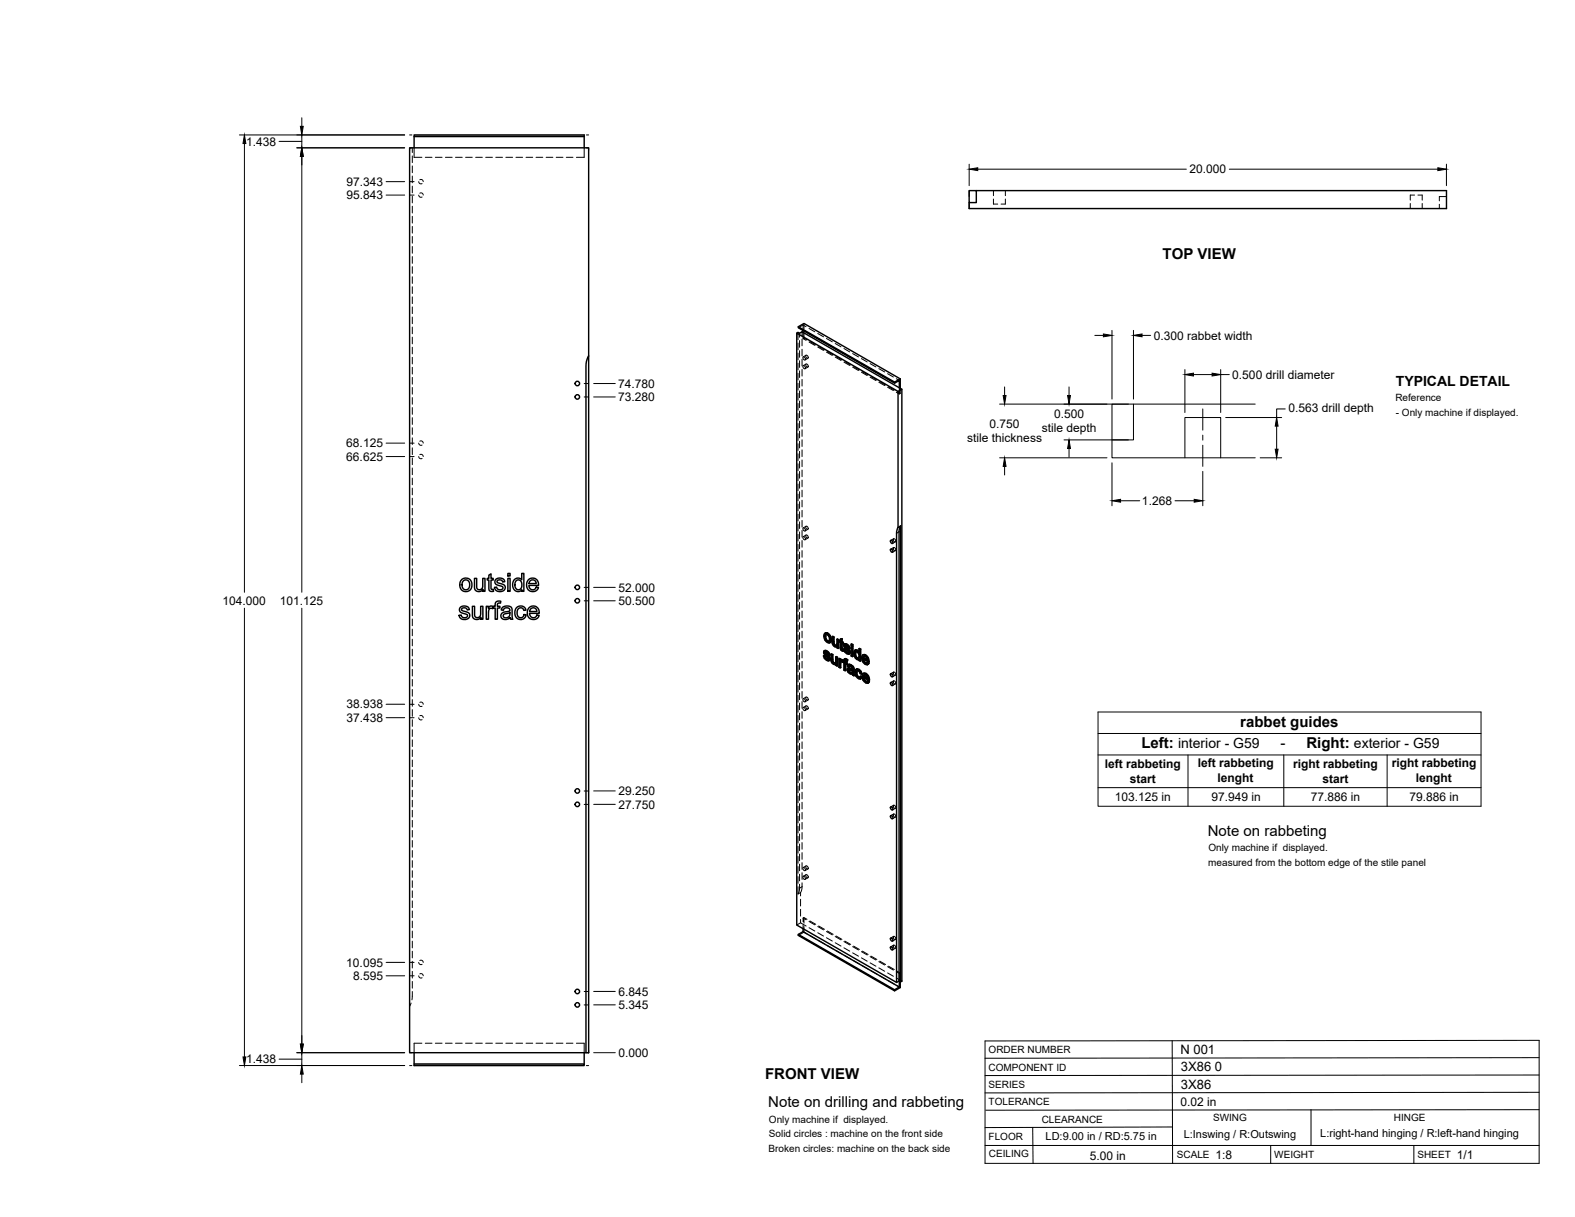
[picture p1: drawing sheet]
<svg xmlns="http://www.w3.org/2000/svg" width="559mm" height="432mm" viewBox="0 0 559 432" stroke-linecap="round" stroke-linejoin="round" font-family="sans-serif">
<!-- layer: Visible -->
<g fill="none" stroke="#000" stroke-width=".51">
<path d="M146.9 48.5v4M207.3 48.5h-60.4v-.6h60.4v4.6M346.4 67.6h-2.5v4.3h2.5v-4.3h166.8v6.4h-169.3v-2.1M282.7 118.2l.4-.3 .6 .3 .9-.5 35.4 20.4v210l-.5 .3M283.2 115.9l2-1.1 34.2 19.6M284.9 117.3v.6M208.9 126.2v247.3h-1v-243.7l.1-1.5zM208.9 126.2v-73.7h-63.6v321h62.6M317.4 135.6l-34.2-19.7v.4l34.2 19.7M319.4 134.4l-2 1.2v.4l1.7-1v2.6M319.4 134.4v3.4M320 138.1l-1.4 .8"/>
<path d="M316 194.9l.6 .2 .2 .8-.7-.2zM316 191.8l.6 .1 .2 .9-.7-.2zM318.6 187.1v-48.2l-35.9-20.7v210l35.4 20.4M318.6 187.1l-.5 2.1v159.4M319.5 186.6l-.5 2.1v159.4l-.9 .5M319.5 186.6v161.8l-.5-.3M319.5 186.6l-.9 .5M163.3 215.5l.7-.4h1.2a1.38 1.38 0 0 1 1.3 1.2l-.7 .1a1.03 1.03 0 0 0-1-.8 1.03 1.03 0 0 0-1 .8l2.6 1.2a1.62 1.62 0 0 1-.3 1.9 1.62 1.62 0 0 1-1.9 .3l-.7-.3-.6-.8v-.4l.7-.1a1.1 1.1 0 0 0 1.1 1 1.1 1.1 0 0 0 1.1-1l-2-.8a1.17 1.17 0 0 1-.5-1.9zM163.8 205.6a2.31 2.31 0 0 1 3.6 1.8 2.31 2.31 0 0 1-3.4 2.1 2.81 2.81 0 0 1-.2-3.9zM164.4 206.1l.5-.3h.8l.8 .9v1.6l-.7 .9h-1l-.7-.8-.1-1.4zM167.6 215.1h.8v2.6a1.15 1.15 0 0 0 1.1 1.4 1.15 1.15 0 0 0 1-1.5v-2.5h.8v4.6h-.7v-.7a1.63 1.63 0 0 1-1.9 .8 1.63 1.63 0 0 1-1.1-1.8zM168.3 205.2h.8v2.6a1.15 1.15 0 0 0 1.2 1.4 1.15 1.15 0 0 0 1-1.5v-2.5h.8v4.6h-.7v-.7a1.63 1.63 0 0 1-2 .8 1.63 1.63 0 0 1-1.1-1.9z"/>
<path d="M172.5 215.1h.7v.7a1.1 1.1 0 0 1 1.8-.6l.7-.1v-.5a1.33 1.33 0 0 1 .6-1.2 1.33 1.33 0 0 1 1.4-.1l-.1 .7a.71 .71 0 0 0-.8 0 .71 .71 0 0 0-.3 .7v.4h.9v.6h-.9v4h-.8v-4h-.7v-.3l-.2 .6-.4-.2a1.07 1.07 0 0 0-1.1 1.5v2.4h-.8zM173.4 204.1l.8-.5v1.6h.8v.6h-.8v3.1l.8 .2 .1 .7-.6 .1a1.02 1.02 0 0 1-1.1-1.5v-2.6h-.5v-.6h.5zM176 205.5l.8-.4 1.2 .1a1.33 1.33 0 0 1 1.1 1.2l-.8 .1a.96 .96 0 0 0-1-.8 .96 .96 0 0 0-.9 .9l2.6 1.1a1.57 1.57 0 0 1-.2 1.9 1.57 1.57 0 0 1-1.9 .3l-.8-.3-.5-.6-.1-.6 .7-.1a1.08 1.08 0 0 0 1.1 1 1.08 1.08 0 0 0 1.1-1.1l-1.9-.6a1.2 1.2 0 0 1-.9-.9 1.2 1.2 0 0 1 .4-1.2zM178.3 215.5l1.8-.5 1.3 .5 .5 4.2h-.8l-.1-.6a1.75 1.75 0 0 1-2 .8 1.75 1.75 0 0 1-1.3-1.7l.8-.9 1.5-.3a.7 .7 0 0 0 .9-.8 .7 .7 0 0 0-1-.5l-.9 .2-.4 .6-.8-.1zM178.8 218l2-.6a1.34 1.34 0 0 1-.5 1.6 1.34 1.34 0 0 1-1.7-.2zM180.2 205.2h.8v4.6h-.8zM180.2 203.5h.8v.8h-.8zM182.4 205.7a1.73 1.73 0 0 1 2.7 0v-2.2h.8v6.3h-.8v-.6a1.9 1.9 0 0 1-2.3 .4 1.9 1.9 0 0 1-.9-2.1zM183.1 206.1l.5-.3a1.8 1.8 0 0 1 1.6 1.2 1.8 1.8 0 0 1-.5 1.9l-.4 .3a1.8 1.8 0 0 1-1.7-1.2 1.8 1.8 0 0 1 .5-1.9zM183.2 215.6a1.96 1.96 0 0 1 3.4 .9l-.8 .1a1.29 1.29 0 0 0-1.7-.8 1.29 1.29 0 0 0-.6 1.8l.2 .9 .5 .6a1.16 1.16 0 0 0 1.7-1.1l.8 .1-.4 .9a2.18 2.18 0 0 1-2.8 .4 2.18 2.18 0 0 1-.7-2.8zM187.4 205.7a2.15 2.15 0 0 1 2.6-.4 2.15 2.15 0 0 1 1.1 2.4h-3.5l.2 .8a1.29 1.29 0 0 0 1.3 .8 1.29 1.29 0 0 0 1.1-1l.9 .1-.4 .8a2.33 2.33 0 0 1-3.3 .1 2.33 2.33 0 0 1-.2-3.2zM187.7 215.6a2.15 2.15 0 0 1 2.5-.3 2.15 2.15 0 0 1 1.1 2.3h-3.4l.1 .8a1.29 1.29 0 0 0 1.3 .8 1.29 1.29 0 0 0 1.2-1l.8 .1-.5 .9a2.35 2.35 0 0 1-3.2-.1 2.35 2.35 0 0 1-.1-3.2z"/>
<path d="M188.1 206.1l.5-.3h.9l.5 .5 .2 .8h-2.5zM188.2 216.1l.7-.4a1.27 1.27 0 0 1 1.6 1.3h-2.6zM292.2 232.7l.4 .2M292.5 230.9l.9 .1M292.6 232.9l.2-.2 .2 .6-.2 .1zM292.7 231.6l.4 .3M292.7 231.8l1.5 1.1M292.7 224.7l.6-.2 .5 .2zM292.7 224.7l-.3 .4-.1 1.1 .8 1.4a1.01 1.01 0 0 0 1.5 .3M292.8 230.8l-.4 .2M292.8 225.9l.2 1M292.8 233.4l.5 .5 .5-.1"/>
<path d="M292.8 230.9l.6 .1 .5 .4M292.8 232.7l-.4-.2a1.37 1.37 0 0 0 .8 1.7l.6 .3 .4-.2M292.9 232l1.5 1.3M292.9 231.4v.1M292.9 231.7l-.2-.3 .7 .3 .4 .6 .4 .2M293 226.9l.2-.1 .6 .6-.3 .1zM293 233.3l.5 .4M293 230.8l-.6 .2-.2 .6 1.6 1.9-.1 .5M293.2 225.1l-.2 .7M293.2 231.1l.5 .4 .2-.1 .4 .4M293.2 226.8l-.2-.9a.5 .5 0 0 1 0-.8 .5 .5 0 0 1 .8 .3l.4 .9 .1 .9-.2 .4-.6-.1M293.3 233.9l.4 .1"/>
<path d="M293.5 224.8l.9 .9 .2-.1 .4 1.3M293.7 231.5l.4 .5 .2-.2 .1 .6-.2 .1-.1-.5M293.8 227.4l.3 .1M293.8 224.7l.8 .9M293.8 234h-.1M293.9 233l.3 .4 .2-.1 .1 .5M294.2 233.4l.1 .5 .2-.1-.1 .4M294.3 233.9l-.1 .4 .2-.1-.3 .2M294.4 225.7l.3 1.3 .3-.1-.2 .8M294.7 227l-.1 .9 .2-.2-.4 .3M294.8 232.1l.7 .1v2.3M295.3 225.9l.6 .1 .1 2.2"/>
<path d="M295.3 232.4v2.2l.2-.1 .2 .4M295.3 234.6l.2 .4 .2-.1 .3 .3M295.5 235l.3 .3h.6M295.5 232.2l-.7-.1 .1 2.5 .7 1 .5 .2 .4-.1M295.7 226.1v2.2l.3-.1 .1 .4M295.7 228.3l.2 .5 .2-.2 .4 .3M295.8 235.3l.4 .1M295.9 228.8l.3 .3 .6-.1-.2 .2M295.9 226l-.6-.1v2.6l.8 .9h.9M296.2 229.1l.4 .1M296.4 235.3l-.2 .1M296.4 235.2l-.2 .2"/>
<path d="M296.5 233.1l.7 .1v3l-.3 .1v-3M296.5 235.7v.4l.4 .2M296.5 235.7l-.1 .1M296.9 226.8l.7 .1v3.1l-.2 .1v-3M297 229.4v.5l.4 .2M297 229.4l-.2 .1M297.2 233.2l-.7-.1-.1 2.1M297.6 226.9l-.7-.1v2l-.3 .4M297.6 233.7l.7 .1v.4l.5-.1 .4 .3M298 233.9v.5l.8-.3M298.1 227.3h-.3v.4l.3 .2 .1 2.5 .5 .5h.6l-.1-.4h-.4M298.1 226.8l.7-.2v1"/>
<path d="M298.2 234.8l.1 2.1-.2 .1v-1.6M298.3 233.8l-.7-.1v3l.5 .3M298.4 234.7h.1M298.5 234l-.3 .2M298.6 226.7v1.1l.6 .1M298.6 227.8l.6 .1-.2 .5v-.4M298.6 234.2l.4 .4M298.6 230.2l.4 .2M298.7 230.4l.5 .1M298.8 226.6l-.7 .2v.7l-.3-.2M298.8 228.3v1.8M298.9 235l-.6-.3v.6"/>
<path d="M299 228.4l-.4-.2v1.9l.3 .1M299 234.5v.4l.4 .2v2.6l.4 .3M299 234.7l-.1 .3M299 230.6l.1 .5M299 234.9l-.1 .1M299.3 230.3l.4 .2M299.6 228.5l.9 .1M299.7 233.8l1.1 .3M299.7 230.5l.2-.2 .2 .6-.2 .1zM299.8 229.2l.4 .3M299.8 229.4l1.5 1.1M299.8 235l.8 .2-.2 .5v-.4"/>
<path d="M299.9 228.4l-.3 .2M299.9 233.7l-.3 .1M299.9 231l.5 .5h.5M299.9 228.5l1.2 .5M299.9 230.3l-.4-.1a1.29 1.29 0 0 0 .6 1.5l.7 .4 .5-.2M300 229.7l1.6 1.2M300 229v.1M300.1 229.3l-.3-.2 .7 .2 .4 .7 .4 .1M300.1 234.4v.5M300.1 235.5v2.4l-.3 .1v-2.6l.6 .3M300.1 233.9l.4 .3 .3-.1-.3 .5v-.4M300.1 230.9l.5 .5"/>
<path d="M300.1 228.4l-.7 .3v.5l1.5 1.9-.1 .5M300.3 228.7l.5 .4 .3-.1 .3 .5M300.4 233.8h-.8l-.2 .9-.4-.2h.4M300.4 231.5l.4 .1M300.5 234.6a.32 .32 0 0 0-.4-.3 .32 .32 0 0 0-.3 .4v.3l.8 .2M300.8 229.1l.4 .5 .2-.1 .2 .5-.3 .1-.1-.5M300.9 237.1l.5-.1 1 .3M300.9 231.6h-.1M301 230.6l.3 .5 .3-.2 .1 .5M301 237.9l.2 .4 .2-.1 .4 .3M301.1 237.7l.3 .5M301.1 237l-.3 .2"/>
<path d="M301.2 238.3l.3 .4h.7M301.2 236.4l.1-.1-.2 .3zM301.2 237.6l-.1 .1M301.2 235.8l.8 .1 .6 .4M301.3 237.6l.3 .1a.59 .59 0 0 1 .7 .3 .59 .59 0 0 1-.1 .7l-.2 .1M301.3 237.6l-.2 .1M301.3 237.6l-.1 .1M301.3 236.3l.9 .5a.36 .36 0 0 1 .2 .6 .36 .36 0 0 1-.6-.1l-.6-.2M301.3 231.1l.1 .4 .3-.1-.2 .4M301.4 237l-.8 .3 .1 .9 .7 .8 1 .1 .1 .4 .5 .3M301.4 231.5l-.1 .4 .2-.1-.3 .3M301.4 235.7l-.5 .2"/>
<path d="M301.5 238.7h.8M301.8 236.1l.5 .4 .3-.2 .3 .4M302 229.7l.6 .1zM302 228.6l.6 .1zM302 229.7v3l.4 .3M302 228.6v.6l.4 .2M302 235.9l-.6-.2-.5 .2-.3 .4 .5 .3M302.3 236.5l.3 .4 .3-.2 .1 .5M302.6 229.8v3.1l-.2 .1v-3M302.6 228.7l-.2 .7v-.6M302.6 236.9l.2 .4 .2-.1 .1 2M302.8 237.3v2.1l.3-.2 .1 .4-.2 .2-.2-.4"/>
<path d="M303.4 232.1l.2 .9M303.4 230.7h.8l.5 .4M303.6 233l.2-.1 .5 .6-.3 .1zM303.6 231.3l.6 .1 .5 1v1.1l-.6 .1M303.6 231.3l-.2 .8 .2-.2 .2 1M303.6 231.2v.1M303.7 230.6l-.4 .2M303.8 231.2l-.2 .7M303.8 238.8l.2 1 .2-.2 .6 .6M303.9 237.4l.9 .1 .7 .6M304 239.8l.5 .5h.6M304 230.8l.7 .4"/>
<path d="M304.1 237.3l-.4 .2M304.2 238l-.2 .7M304.2 230.7l-.5-.1a1.97 1.97 0 0 0 0 3.1 .73 .73 0 0 0 1.1 .3M304.3 233.5l.3 .1M304.5 237.6l.7 .7 .3-.2 .3 1-.2 .1-.4-.9M304.7 230.2l.5 .2 .2-.1v4.2l-.2 .1v-4.2M304.8 234v.4l.4 .2M304.8 234l-.2 .1M304.8 237.5a1.12 1.12 0 0 0-1.4 .3 1.12 1.12 0 0 0 0 1.4l.8 1.3 1.1 .4M305.2 240l.4 .3M305.4 230.3l-.5-.3-.2 .2v1.5l-.3-.5M305.6 239.2l-.4-.2-.5-.9-.7-.1-.2 .8 .2-.1 .2 .9"/>
<path d="M306 232.4h1.1l.9 .9M306.2 233.4l1.5 .8-.5-1a.53 .53 0 0 0-.6-.4 .53 .53 0 0 0-.4 .6l.2-.1 1.2 .6M306.2 239h1.1l.8 .9M306.3 239.9l1.5 .9-.5-1.1a.52 .52 0 0 0-.6-.3 .52 .52 0 0 0-.4 .5l.3-.1 1.2 .7M306.4 234.7l.6 .6 .6-.1M306.4 233.9l.2 .6M306.6 232.9l-.2 .4M306.7 239.4l-.1 .4M306.9 232.5l.9 .9 .2-.1 .3 1.3M307 235.3l.4 .1M307.1 239.1l.8 .9 .2-.1 .4 1.3M307.1 232.4l-.6-.2-.6 .5v1.6l.5 .9 .9 .6h.5l.5-.6"/>
<path d="M307.3 239l-.6-.2-.7 .4v1.8l.6 .9 .9 .5h.3l.7-.6M307.5 235.3l-.1 .1M307.7 235l.4 .4M307.8 233.4l.3 1.4 .2-.2-.2 .2M307.9 240l.4 1.3 .2-.1-.2 .1M308.1 234.9l-1.9-1.1 .2 .9 .2-.2 .6 .6M308.3 235.2l-.5 .6M308.3 235.2l-.4-.3-.5 .5M316 239.1l.6 .2 .2 .8-.7-.2zM305.6 240.3l.3-.1-.6 .7zM305.9 240.2l-.5-.4-.4 .6-.5-.1M306.6 240.5l.2 .6"/>
<path d="M306.6 241.3l.5 .5h.6M307.1 241.8l.4 .1M307.6 241.9h-.1M307.8 241.6l.5 .3M308.3 241.5l-2-1.2 .3 1 .2-.2 .5 .6M308.5 241.8l-.5 .6M308.5 241.8l-.5-.3-.5 .4M316 242.2l.6 .2 .2 .8-.7-.2zM316 289.4l.6 .2 .2 .8-.7-.1zM316 286.3l.6 .2 .2 .8-.7-.2zM284.9 329.5v1.1l-1.7 .9v.4l34.2 19.7v-.4l-34.2-19.7M284.9 330.6l34.2 19.6-1.7 1"/>
<path d="M316 336l.6 .2 .2 .8-.7-.2zM316 332.9l.6 .1 .2 .9-.7-.2zM319.1 348.1v2.1M319.4 348.3v2.1l-2 1.2M146.9 373.5v4.6h60.4v-.6h-60.4M207.3 373.5v4"/>
<circle cx="204.8" cy="136.1" r=".79"/>
<circle cx="204.8" cy="140.8" r=".79"/>
<circle cx="204.8" cy="213.2" r=".79"/>
<circle cx="204.8" cy="208.4" r=".79"/>
<circle cx="204.8" cy="285.4" r=".79"/>
<circle cx="204.8" cy="280.6" r=".79"/>
<circle cx="204.8" cy="356.5" r=".79"/>
<circle cx="204.8" cy="351.8" r=".79"/>
</g>
<!-- layer: Hidden -->
<g fill="none" stroke="#000" stroke-width=".35">
<path d="M146.3 52.5v1.6M146.3 55.3v2.4M146.3 58.9v2.4M146.9 52.5v3.3h2.8M150.9 55.8h2.4M154.5 55.8h2.3M158 55.8h2.4M161.6 55.8h2.4M165.2 55.8h2.4M168.8 55.8h2.3M172.3 55.8h2.4M175.9 55.8h2.4"/>
<path d="M179.5 55.8h2.4M183 55.8h2.4M186.6 55.8h2.4M190.2 55.8h2.4M193.8 55.8h2.4M197.3 55.8h2.4M200.9 55.8h2.4M207.3 52.5v3.3h-2.8M146.3 62.5v2.4M146.3 66v2.4M146.3 69.6v2.4M146.3 73.2v2.4"/>
<path d="M146.3 76.8v2.3M148.6 69.2l.4 .7h.8M148.6 64.5l.4 .7 .8-.1M148.9 68.5l.9 .1 .4 .6M148.9 63.8h.9l.4 .7M352.5 70.6v1.8h1.5M352.5 67.6v1.8M356.7 70.6v1.8h-1.5M356.7 67.6v1.8M500.4 72.2v1.8M501.9 69.2h-1.5v1.8M503.1 69.2h1.5v1.8"/>
<path d="M504.6 72.2v1.8M510.7 72.5v1.5M513.2 69.7h-2.5v1.6M146.3 80.3v2.4M146.3 83.9v2.4M146.3 87.5v2.4M146.3 91v2.4M146.3 94.6v2.4M146.3 98.2v2.4M146.3 101.7v2.4M146.3 105.3v2.4M146.3 108.9v2.4"/>
<path d="M146.3 112.5v2.4M146.3 116v2.4M146.3 119.6v2.4M283.1 117.9v2.6M283.7 118.2v1.5M284.6 117.7v1.4M284.9 115.3v2M284.9 117.9v2.2M284.9 115.3l-1.7 1M284.9 115.3l1.1 .6M285.2 120l-.3 .1 1.1 .7M285.2 114.8v2"/>
<path d="M285.2 118v2M285.2 120l1.1 .6M287 116.5l2.1 1.2M290.1 118.3l2.1 1.2M146.3 123.2v2.4M146.3 126.8v2.3M146.3 130.3v2.4M146.3 133.9v2.4M146.3 137.5v2.3M283.1 121.7v2.4M283.1 125.3v2.4M283.1 128.9v2.3"/>
<path d="M283.1 132.4v2.4M283.1 136v2.4M283.1 139.6v2.4M283.7 120.8v2.4M283.7 124.4v2.4M283.7 128v2.4M283.7 131.6v2.3M283.7 135.1v2.4M283.7 138.7v2.4M284.6 120.3v2.4M284.6 123.9v2.4M284.6 127.5v2.4"/>
<path d="M284.6 131v2.4M284.6 134.6v2.4M284.6 138.2v2.4M284.9 129.8a.6 .6 0 0 1 .8 .3 .6 .6 0 0 1-.3 .8l-.5-.5zM284.9 126.6a.6 .6 0 0 1 .8 .4 .6 .6 0 0 1-.3 .7l-.5-.4zM285.9 126.1a.55 .55 0 0 1 .8 .3 .55 .55 0 0 1-.4 .7l-.4-.6zM286 129.2a.56 .56 0 0 1 .7 .3 .56 .56 0 0 1-.4 .7l-.4-.6zM286 129.2l-1 .5M286 126l-1 .6M286.6 130.3l-1 .5M286.6 127.1l-1 .6M287 121.3l2.1 1.2"/>
<path d="M287.4 121.2l2 1.2M290.1 123.1l2.1 1.2M290.4 123l2.1 1.1M293.2 120.1l2.1 1.2M293.2 124.9l2.1 1.2M293.5 124.7l2.1 1.2M296.3 121.9l2.1 1.2M296.3 126.7l2.1 1.2M296.7 126.5l2 1.2M299.4 123.7l2.1 1.2M299.4 128.5l2.1 1.2M299.7 128.3l2.1 1.2"/>
<path d="M302.5 125.5l2.1 1.1M302.5 130.3l2.1 1.2M302.8 130.1l2.1 1.2M305.6 127.2l2.1 1.2M305.6 132.1l2.1 1.1M305.9 131.9l2.1 1.2M308.7 129l2.1 1.2M308.7 133.8l2.1 1.2M309 133.6l2.1 1.2M311.8 130.8l2.1 1.2M311.8 135.6l2.1 1.2M312.1 135.4l2.1 1.2"/>
<path d="M314.9 132.6l2.1 1.2M314.9 137.4l2.1 1.2M315.2 137.2l2.1 1.2M318 134.4l1.1 .6M318 139.2l1.1 .6M318.3 139l1.1 .6M319.1 137.6v2.2l.3-.2v-1.8M146.3 141.1v2.3M146.3 144.6v2.4M146.3 148.2v2.4M146.3 151.8v2.3M146.3 155.3v2.4"/>
<path d="M146.3 158.9v2.4M148.6 157.2l.4 .7h.8M148.9 156.5l.9 .1 .4 .6M283.1 143.2v2.3M283.1 146.7v2.4M283.1 150.3v2.4M283.1 153.9v2.4M283.1 157.4v2.4M283.7 142.3v2.4M283.7 145.9v2.3M283.7 149.4v2.4M283.7 153v2.4"/>
<path d="M283.7 156.6v2.3M284.6 141.8v2.3M284.6 145.3v2.4M284.6 148.9v2.4M284.6 152.5v2.4M284.6 156v2.4M284.6 159.6v2.4M146.3 162.5v2.4M146.3 166.1v2.3M146.3 169.6v2.4M146.3 173.2v2.4M146.3 176.8v2.4"/>
<path d="M148.6 162l.4 .7h.8M148.9 161.3h.9l.4 .7M283.1 161v2.4M283.1 164.6v2.4M283.1 168.1v2.4M283.1 171.7v2.4M283.1 175.3v2.4M283.1 178.9v2.4M283.7 160.1v2.4M283.7 163.7v2.4M283.7 167.3v2.4M283.7 170.9v2.3"/>
<path d="M283.7 174.4v2.4M283.7 178v2.4M284.6 163.2v2.4M284.6 166.8v2.3M284.6 170.3v2.4M284.6 173.9v2.4M284.6 177.5v2.4M146.3 180.3v2.4M146.3 183.9v2.4M146.3 187.5v2.4M146.3 191.1v2.3M146.3 194.6v2.4"/>
<path d="M146.3 198.2v2.4M283.1 182.4v2.4M283.1 186v2.4M283.1 189.6v2.4M283.1 193.2v2.3M283.1 196.7v2.4M283.7 181.6v2.4M283.7 185.1v2.4M283.7 188.7v2.4M283.7 192.3v2.4M283.7 195.9v2.3M283.7 199.4v2.4"/>
<path d="M284.6 181.1v2.3M284.6 184.6v2.4M284.6 188.2v2.4M284.6 191.8v2.4M284.6 195.3v2.4M284.6 198.9v2.4M284.9 187.3a.56 .56 0 0 1 .8 .4 .56 .56 0 0 1-.4 .7l-.4-.7zM284.9 190.4a.56 .56 0 0 1 .8 .4 .56 .56 0 0 1-.4 .7l-.4-.6zM285.9 189.9a.58 .58 0 0 1 .7 .3 .58 .58 0 0 1-.2 .7l-.4-.4zM286 186.7a.6 .6 0 0 1 .6 .4 .6 .6 0 0 1-.2 .7l-.4-.4zM286 186.7l-1 .6M286 189.8l-1 .6"/>
<path d="M286.6 187.8l-1 .6M286.6 190.9l-1 .6M317 194.3a.58 .58 0 0 1 .7 .3 .58 .58 0 0 1-.3 .8l-.4-.5zM317 191.2a.58 .58 0 0 1 .7 .3 .58 .58 0 0 1-.3 .8l-.4-.5zM317 194.3l-1 .5M317 191.2l-1 .5M317.7 195.4l-1 .5M317.7 192.3l-1 .5M146.3 201.8v2.4M146.3 205.3v2.4M146.3 208.9v2.4M146.3 212.5v2.4"/>
<path d="M146.3 216v2.4M146.3 219.6v2.4M283.1 200.3v2.4M283.1 203.9v2.3M283.1 207.5v2.3M283.1 211v2.4M283.1 214.6v2.4M283.1 218.2v2.3M283.7 203v2.4M283.7 206.6v2.4M283.7 210.1v2.4M283.7 213.7v2.4"/>
<path d="M283.7 217.3v2.4M284.6 202.5v2.4M284.6 206.1v2.3M284.6 209.6v2.4M284.6 213.2v2.4M284.6 216.8v2.4M146.3 223.2v2.4M146.3 226.8v2.4M146.3 230.3v2.4M146.3 233.9v2.4M146.3 237.5v2.4M283.1 221.7v2.4"/>
<path d="M283.1 225.3v2.4M283.1 228.9v2.4M283.1 232.5v2.3M283.1 236v2.4M283.1 239.6v2.4M283.7 220.9v2.3M283.7 224.4v2.4M283.7 228v2.4M283.7 231.6v2.4M283.7 235.2v2.3M283.7 238.7v2.4M284.6 220.3v2.4"/>
<path d="M284.6 223.9v2.4M284.6 227.5v2.4M284.6 231.1v2.3M284.6 234.6v2.4M284.6 238.2v2.4M292.4 232.5l.3 1-.2 .1M292.5 231.3v.4l-.2 .2M292.5 230.9l-.3 .5M292.5 225.6l.4 1.3-.2 .1M292.5 231.7l.3 .5-.2 .1M292.7 230.8l-.4 .3M292.7 233.5l.8 .6-.2 .2"/>
<path d="M292.8 231.4l.2-.1-.1 .1M292.8 232.2l1.2 1.1-.3 .1M292.9 226.9l.9 .9-.3 .1M292.9 224.5l-.6 1.2M293 231.3l-.3 .1M293 231.3l.4 .1-.2 .1M293.2 225.1l-.2 .1M293.2 225.1h.6l-.3 .1M293.4 231.4l.4 .4-.2 .1M293.5 234.1l.5 .2-.2 .2M293.8 225.1l.5 .6-.2 .1M293.8 227.8l.6 .2-.2 .1"/>
<path d="M293.8 233.8h.1M293.8 231.8l.2 .4-.2 .1M293.9 233.8l-.1 .2M294 233.3l.1 .3-.2 .1M294 232.2l.4 .2M294.1 233.6l-.2 .2M294.3 234.3h-.3M294.3 227.4l-.2 .1M294.3 225.7l.2 1-.2 .1M294.5 226.7l-.1 .5-.3 .4M294.6 227.9l-.2 .1M295.1 232v2.3l-.2 .2"/>
<path d="M295.1 234.3l.1 .5-.2 .1M295.2 234.8l.3 .4-.2 .2M295.5 225.7v2.4l-.2 .1M295.5 228.1l.1 .5-.2 .1M295.5 235.2l.5 .4-.3 .1M295.6 228.6l.3 .4-.2 .1M295.9 229l.5 .3-.3 .1M296 235.6l.8-.1-.2 .1M296.4 229.3h.8l-.2 .1M296.4 235.3h.1M296.5 235.2l-.2 .2M296.7 235.1l-.3 .2"/>
<path d="M296.7 232.9v1.9l-.3 .4M296.8 235.5l-.3 .6M296.8 236l.4 .2M296.8 229h.1M296.9 229l-.2 .1M297.1 228.9l-.3 .1M297.1 226.7v1.9l-.3 .4M297.2 229.3l-.2 .6M297.2 229.7l.4 .3M297.9 233.6v3l-.3 .1M297.9 236.6l.4 .3M298 227.6l.4 .2-.3 .1"/>
<path d="M298 227.2l-.2 .5M298.1 227.3l.3 .1M298.3 234.2v.1M298.4 227.8v2.4l-.2 .1M298.4 226.7v.7l-.3 .1M298.4 230.2l.2 .3-.2 .1M298.4 234l-.4 .4M298.5 234.6l-.1 .1M298.5 234.5l.3 .1-.2 .1M298.6 228.2l.2-.2v.3M298.6 230.5l.4 .3-.3 .1M298.8 234.6l.3 .3"/>
<path d="M298.8 228l.4 .3M299 230.8l.3 .1M299 234.7l.3-.2-.2 .4M299.1 234.9h-.1M299.2 234.4l.1 .1M299.3 234.8l.3 .2-.2 .1M299.3 234.5l-.3 .4M299.3 234.4l-.3 .2M299.4 234.5l.2 .1M299.5 230.2l.3 .9-.2 .1M299.6 228.9l-.2 .6M299.6 235v2.6l-.2 .1"/>
<path d="M299.6 237.6l.5 .3M299.7 229.3l.3 .5-.3 .1M299.7 228.6l-.4 .4M299.7 233.9l-.1 .7-.2 .1M299.8 228.5l-.4 .2M299.8 233.7l-.3 .3M299.8 231.1l.8 .7-.2 .1M299.8 235.4l.3-.1v.2M299.9 234.4h.2M300 229.8l1.1 1.1-.3 .1M300.1 228.9l-.1 .1M300.1 235.3l.5 .3"/>
<path d="M300.1 228.9l.5 .1-.3 .2M300.2 234.3h.2l-.2 .2M300.4 234.3l.3 .2M300.6 229l.4 .4-.3 .1M300.6 231.8l.6 .2-.3 .1M300.8 237.5l.2 .7-.2 .2M300.8 236.2l.5 .3M300.9 237.1l-.4 .5M301 229.4l.1 .4-.2 .2M301 237l-.4 .3M301 238.2l.7 .7-.3 .1M301.1 231.5h-.2"/>
<path d="M301.1 235.8l-.5 .5M301.1 231.5l-.2 .1M301.1 230.9l.1 .3-.2 .2M301.1 235.7l-.3 .2M301.1 229.8l.5 .2M301.2 231.2l-.1 .3M301.3 237.5h.2zM301.3 237.5l-.1 .1M301.4 237.5l-.3 .1M301.4 231.9l-.2 .1M301.3 236.3h.1M301.5 237.5l1.1 .3-.2 .1"/>
<path d="M301.5 236.2l.5 .1-.3 .1M301.7 238.9l.5 .1-.3 .2M302 236.3l.5 .5-.3 .1M302.2 239h.4l-.2 .1M302.2 229.6v3l-.2 .1M302.2 228.5l-.2 .7M302.2 232.6l.4 .3M302.2 229l.4 .3M302.4 237.3l.2 .1M302.4 238.6l-.2 .1M302.5 236.8l.1 .5-.2 .1M302.5 238.5l-.2 .2"/>
<path d="M302.6 237.8l-.3 .8M302.6 237.3l-.2 .2M302.6 239l.1 .4-.2 .1M302.7 239.4l.5 .2M303.1 231.6l.2 1-.2 .1M303.3 232.6l.4 .7-.2 .2M303.3 230.9l-.4 .9M303.5 230.7l-.5 .3M303.6 238.4l.3 1.4-.2 .1M303.7 233.3l.5 .6-.2 .1M303.7 237.6l-.3 .9M303.8 231.2h.5l-.2 .1"/>
<path d="M303.8 231.2h-.2M303.8 231.2h.1M303.9 239.8l.9 .8-.3 .2M303.9 237.4l-.4 .4M304.2 238h-.2M304.2 237.9h.6l-.2 .2M304.2 233.9l.8-.1-.2 .2M304.3 231.2l.5 .5-.2 .2M304.7 231.2l.2 .3M304.8 237.9l.4 .4-.3 .1M304.8 231.7l.2 .8-.2 .4M304.8 233.5l-.2 .1"/>
<path d="M304.9 230v1.5l-.2 .2M305 232.8l-.4 .8M305 233.8l-.2 .6M305 234.2l.4 .3M305.2 238.3l.2 .6-.2 .1M305.4 238.9l.4 .2M305.4 239.8l-.4 .6M305.9 233.3l.4 1.3-.3 .2M306.1 239.9l.3 1.3-.2 .1M306.2 233.8l.2-.1v.2M306.3 234.6l.9 .9-.2 .2M306.3 232.3l-.6 1.1"/>
<path d="M306.4 233.7l1.9 1.1M306.4 238.9l-.5 1.1M306.6 232.9h-.2M306.7 232.7l.5 .1-.3 .1M306.7 239.4h-.1M306.8 239.3l.5 .1-.2 .1M307.2 232.8l.5 .6-.2 .2M307.2 235.5l.7 .2-.2 .2M307.3 239.4l.5 .6-.2 .1M307.6 235.2h.1M307.6 235.2l-.1 .1M307.6 233.9l.3 .2"/>
<path d="M307.7 235.2l-.3 .1M307.7 233.4l.2 .7-.2 .1M307.8 240l.2 .6-.2 .2M307.9 234.9l-.3 .3M308 235.7h-.1M317 238.5a.58 .58 0 0 1 .7 .3 .58 .58 0 0 1-.3 .8l-.4-.5zM317 238.5l-1 .5M317.7 239.6l-1 .5M146.3 241.1v2.3M146.3 244.6v2.4M146.3 248.2v2.4M146.3 251.8v2.3"/>
<path d="M146.3 255.4v2.3M146.3 258.9v2.4M148.6 254.7l.4 .6h.8M148.6 249.9l.4 .7h.8M148.9 254h.9l.4 .7M148.9 249.2h.9l.4 .7M283.1 243.2v2.4M283.1 246.7v2.4M283.1 250.3v2.4M283.1 253.9v2.4M283.1 257.5v2.3M283.7 242.3v2.4"/>
<path d="M283.7 245.9v2.3M283.7 249.4v2.4M283.7 253v2.4M283.7 256.6v2.4M284.6 241.8v2.4M284.6 245.3v2.4M284.6 248.9v2.4M284.6 252.5v2.4M284.6 256.1v2.3M284.6 259.7v2.3M284.9 251.1a.58 .58 0 0 1 .7 .3 .58 .58 0 0 1-.2 .7l-.5-.4zM284.9 247.9a.6 .6 0 0 1 .8 .4 .6 .6 0 0 1-.3 .7l-.5-.4z"/>
<path d="M286 250.5a.6 .6 0 0 1 .6 .3 .6 .6 0 0 1-.2 .8l-.4-.5zM286 247.4a.56 .56 0 0 1 .7 .3 .56 .56 0 0 1-.4 .7l-.4-.6zM286 250.4l-1 .6M286 247.3l-1 .6M286.6 251.5l-1 .6M286.6 248.4l-1 .6M304.8 240.6l.7 .2M305.2 240.3h-.1M306.3 240.3l.2-.1 .1 .3M306.4 241.2l.9 .9-.2 .2M306.5 240.2l2 1.1M307.3 242.1l.8 .2-.3 .1"/>
<path d="M307.7 241.8h.1M307.8 240.5l.2 .1M307.8 241.7l-.1 .1M308 241.5l-.3 .3M308.2 242.2l-.1 .1M317 241.6a.58 .58 0 0 1 .7 .3 .58 .58 0 0 1-.3 .8l-.4-.5zM317 241.6l-1 .5M317.7 242.7l-1 .5M146.3 262.5v2.4M146.3 266.1v2.3M146.3 269.6v2.4M146.3 273.2v2.4"/>
<path d="M146.3 276.8v2.4M283.1 261v2.4M283.1 264.6v2.4M283.1 268.2v2.4M283.1 271.7v2.4M283.1 275.3v2.4M283.1 278.9v2.4M283.7 260.2v2.3M283.7 263.7v2.4M283.7 267.3v2.4M283.7 270.9v2.4M283.7 274.4v2.4"/>
<path d="M283.7 278v2.4M284.6 263.2v2.4M284.6 266.8v2.4M284.6 270.4v2.3M284.6 273.9v2.4M284.6 277.5v2.4M146.3 280.4v2.3M146.3 283.9v2.4M146.3 287.5v2.4M146.3 291.1v2.4M146.3 294.6v2.4M146.3 298.2v2.4"/>
<path d="M283.1 282.5v2.3M283.1 286v2.4M283.1 289.6v2.4M283.1 293.2v2.4M283.1 296.8v2.3M283.7 281.6v2.4M283.7 285.2v2.3M283.7 288.7v2.4M283.7 292.3v2.4M283.7 295.9v2.4M283.7 299.4v2.4M284.6 281.1v2.4"/>
<path d="M284.6 284.6v2.4M284.6 288.2v2.4M284.6 291.8v2.4M284.6 295.4v2.4M284.6 298.9v2.4M317 288.9a.58 .58 0 0 1 .7 .3 .58 .58 0 0 1-.3 .7l-.4-.5zM317 285.8a.58 .58 0 0 1 .7 .3 .58 .58 0 0 1-.3 .7l-.4-.5zM317 288.8l-1 .6M317 285.7l-1 .6M317.7 289.9l-1 .6M317.7 286.8l-1 .6M146.3 301.8v2.4"/>
<path d="M146.3 305.4v2.3M146.3 308.9v2.4M146.3 312.5v2.4M146.3 316.1v2.4M146.3 319.6v2.4M283.1 300.3v2.4M283.1 303.9v2.4M283.1 307.5v2.3M283.1 311v2.4M283.7 313.7l-.1 2.4-.5 1.1M283.7 303v2.4M283.7 306.6v2.4"/>
<path d="M283.7 310.2v2.3M284 316.7v1.2M284 319.1v2.4M284.6 313.2l-.1 2.4a1.87 1.87 0 0 1-1.4 1.6v-2.6M284.6 302.5v2.4M284.6 306.1v2.4M284.6 309.6v2.4M284.9 310.9a.6 .6 0 0 1 .8 .4 .6 .6 0 0 1-.3 .7l-.5-.4zM284.9 307.8a.6 .6 0 0 1 .8 .4 .6 .6 0 0 1-.3 .7l-.5-.4zM285.9 307.3a.55 .55 0 0 1 .7 .3 .55 .55 0 0 1-.3 .7l-.4-.6zM286 310.4a.59 .59 0 0 1 .6 .3 .59 .59 0 0 1-.2 .7l-.4-.4zM286 310.3l-1 .6"/>
<path d="M286 307.2l-1 .6M286.6 311.4l-1 .6M286.6 308.3l-1 .6M146.3 323.2v2.4M146.3 326.8v2.4M146.3 330.3v2.4M146.3 333.9v2.4M146.3 337.5v2.4M284 326.2v1.2l2 1.2M284 322.6v2.4M284 327.4l-1.3 .8M284.9 327v-1.3l.3-.1v2"/>
<path d="M284.9 328.2v1.3M284.9 325.7l1.1 .6M285.2 330.8l-2 1.1M285.2 328.7v2.1M285.2 325.6l1.1 .6M285.2 330.8l1.1 .6M287 326.9l2.1 1.2M287 329.2l2.1 1.1M287.4 326.8l2 1.2M287.4 332l2 1.1M290.1 328.7l2.1 1.2M290.1 330.9l2.1 1.2"/>
<path d="M290.4 328.5l2.1 1.2M290.4 333.7l2.1 1.2M293.2 330.5l2.1 1.2M293.2 332.7l2.1 1.2M293.5 330.3l2.1 1.2M293.5 335.5l2.1 1.2M296.3 332.3l2.1 1.2M296.3 334.5l2.1 1.2M296.7 332.1l2 1.2M296.7 337.3l2 1.2M299.4 334.1l2.1 1.2M299.4 336.3l2.1 1.2"/>
<path d="M299.7 333.9l2.1 1.2M299.7 339.1l2.1 1.2M302.5 335.9l2.1 1.2M302.5 338.1l2.1 1.2M302.8 335.7l2.1 1.2M305.6 337.7l2.1 1.1M305.6 339.9l2.1 1.1M305.9 337.5l2.1 1.1M308.7 339.4l2.1 1.2M309 339.2l2.1 1.2M317 335.4a.56 .56 0 0 1 .7 .3 .56 .56 0 0 1-.3 .7l-.4-.4zM317 332.3a.58 .58 0 0 1 .7 .3 .58 .58 0 0 1-.3 .7l-.4-.5z"/>
<path d="M317 335.3l-1 .6M317 332.2l-1 .6M317.7 336.4l-1 .6M317.7 333.3l-1 .6M145.9 355.9l-.6 1.2M146.3 351.8l-.1 3M146.3 341.1v2.4M146.3 344.6v2.4M146.3 348.2v2.4M148.6 346.2l.4 .7h.8M148.6 341.5l.4 .7 .8-.1M148.9 345.5h.8l.5 .7"/>
<path d="M148.9 340.8l.8-.1 .5 .8M302.8 340.9l2.1 1.2M305.9 342.6l2.1 1.2M308.7 341.6l2.1 1.2M309 344.4l2.1 1.2M311.8 341.2l2.1 1.2M311.8 343.4l2.1 1.2M312.1 341l2.1 1.2M312.1 346.2l2.1 1.2M314.9 343l2.1 1.2M314.9 345.2l2.1 1.2M315.2 342.8l2.1 1.2"/>
<path d="M315.2 348l2.1 1.2M318 344.8l1.1 .6 .3-.2M318 347l2 1.1M318.3 344.6l1.1 .6M318.3 349.8l1.1 .6M319.1 345.4v2.7M319.4 345.2v3.1M149.7 370.1h-2.8v3.4M150.9 370.1h2.4M154.5 370.1h2.3M158 370.1h2.4M161.6 370.1h2.4"/>
<path d="M165.2 370.1h2.4M168.8 370.1h2.3M172.3 370.1h2.4M175.9 370.1h2.4M179.5 370.1h2.4M183 370.1h2.4M186.6 370.1h2.4M190.2 370.1h2.4M193.8 370.1h2.4M197.3 370.1h2.4M200.9 370.1h2.4M204.5 370.1h2.8v3.4"/>
</g>
<!-- layer: Reference -->
<g fill="none" stroke="#000" stroke-width=".35">
<path d="M145.3 47.9h.8M146.1 52.5h-.8v.7M208 52.5h.9v.7M208 47.9h.9M145.3 64.5h1.6M145.3 69.2h1.6M343.9 67.6v2.1M343.9 71.9v2.1M513.2 67.6v2.1M513.2 71.9v2.1M207.3 136.1h1.6M145.3 157.2h1.6"/>
<path d="M207.3 140.8h1.6M402.1 143.4v12.7h-7.6M445.3 143.4h-50.8v19h50.8M145.3 162h1.6M420.4 162.4v-14.3h12.7v14.3M207.3 208.4h1.6M207.3 213.2h1.6M145.3 249.9h1.6M145.3 254.7h1.6M207.3 280.6h1.6M207.3 285.4h1.6M145.3 341.5h1.6"/>
<path d="M145.3 346.2h1.6M207.3 351.8h1.6M207.3 356.6h1.6M145.3 372.7v.8h.8M145.3 378.1h.8M208 378.1h.9M208.9 372.7v.8h-.9"/>
</g>
<!-- layer: Hidden Narrow -->
<path d="M293.5 232.8l-.2 .1M295.1 233.8l-.3 .2M295.5 227.6l-.2 .1M296.7 234.5l-.2 .2M297.1 228.3l-.2 .1M298.4 229.5l-.3 .2M299.6 234.3l-.2 .1M300.6 230.4l-.2 .2M301.9 237.6l-.3 .1M302.6 238l-.2 .1M284.6 314.6l-.9 .6" fill="none" stroke="#000" stroke-width=".35"/>
<!-- layer: Visible Narrow -->
<path d="M319 188.7l-.9 .5M293.5 232.3l-.2 .1M295.5 233.9l-.2 .1M295.9 227.7l-.2 .1M298.8 229.8l-.2 .1M300.1 234.6l-.3 .1M300.6 229.9l-.2 .1M301.8 237.1l-.2 .2M303 237.6l-.2 .2M303 238.3l-.2 .1" fill="none" stroke="#000" stroke-width=".35"/>
<!-- layer: Titleblock -->
<path d="M349.5 369.3l196.6-.2v43.7h-196.6zM415.9 369.3l.1 43.5M546.1 375.3l-196.6 .2M416 399.9l-66.5 .2M465.1 393.7v12.7M546.1 393.7l-196.3 .2M546.1 387.6l-196.6 .2M546.1 381.4l-196.6 .2M349.5 406.4h196.6M366.4 400l.1 12.8M450.8 406.4v6.4M501.6 406.4v6.4" fill="none" stroke="#000" stroke-width=".36"/>
<!-- layer: Custom Tables -->
<path d="M389.6 252.6h135.9v33.5h-135.9zM389.6 260.2h135.9M389.6 267.9h135.9M389.6 279.5h135.9M421.5 267.9v18.2M455.5 267.9v18.2M492.1 267.9v18.2" fill="none" stroke="#000" stroke-width=".35"/>
<!-- layer: FD_Dimensions -->
<g fill="none" stroke="#000" stroke-width=".35">
<path d="M84.9 47.9h58.7M86.7 50.9v159.2M99 50.2h8.1M105.3 52.5h38.3M107.1 41.8v3M107.1 47.9v4.6M107.1 55.5v154.6M343.9 58.3v7.6M513.2 58.3v7.6M137 64.5h6.6M137 69.2h6.6M346.9 60h74"/>
<path d="M436.1 60h74M388.4 119h3.1M394.5 117.2v24.4M402.1 117.2v24.4M405.2 119h3M210.6 136.1h7.7M356.4 137.3v3M379.3 137.3v3M420.4 131.1v15.3M423.4 132.9h6.6M433.1 131.1v15.3M433.1 132.9h3"/>
<path d="M137 157.2h6.6M210.6 140.8h7.7M354.6 143.4h45.8M377.5 156.1h22.9M379.3 159.1v3.1M434.9 148.1h19.8M452.9 151.2v8.2M456 145.1h-3.1v3M137 162h6.6M354.6 162.4h38.1M356.4 165.5v3M394.5 164.2v15.3"/>
<path d="M397.6 177.7h6.8M416.9 177.7h6.8M426.7 167.3v12.2M447.1 162.4h7.6M86.7 215.8v159.2M107.1 215.8v154.7M210.6 208.4h7.7M210.6 213.2h7.7M137 249.9h6.6M137 254.6h6.6M210.6 280.6h7.7M210.6 285.4h7.7"/>
<path d="M137 341.5h6.6M137 346.2h6.6M210.6 351.8h7.7M210.6 356.5h7.7M84.9 378.1h58.7M99 375.8h8.1M105.3 373.5h38.3M107.1 373.5v4.6M210.6 373.5h7.7M107.1 381.1v3.1"/>
</g>
<g fill="#000" stroke="#000" stroke-width=".35">
<path d="M86.7 47.9l.5 3h-1zM107.1 52.5l.5 3h-1zM106.6 44.8h1l-.5 3.1zM343.9 60l3-.5v1zM510.1 59.5l3.1 .5-3.1 .5zM391.5 118.5l3 .5-3 .5zM402.1 119l3.1-.5v1zM420.4 132.9l3-.5v1zM430 132.4l3.1 .5-3.1 .5zM355.9 140.3h1l-.5 3.1zM379.3 156.1l.5 3h-1zM378.8 140.3h1l-.5 3.1z"/>
<path d="M452.4 159.4h1.1l-.6 3zM452.9 148.1l.6 3.1h-1.1zM356.4 162.4l.5 3.1h-1zM394.5 177.7l3.1-.5v1zM423.7 177.2l3 .5-3 .5zM86.2 375h1l-.5 3.1zM106.6 370.5h1l-.5 3zM107.1 378.1l.5 3h-1z"/>
</g>
<!-- layer: Smart Centers -->
<path d="M426.7 145.1v7.5M426.7 154.4v1.8M426.7 158v7.5" fill="none" stroke="#000" stroke-width=".35"/>
<g font-size="5.3">
<text x="412.5" y="92">TOP VIEW</text>
<text x="440" y="257.8">rabbet guides</text>
<text x="404.9" y="265.4">Left: interior - G59</text>
<text x="454.3" y="265.4">-</text>
<text x="463.5" y="265.4">Right: exterior - G59</text>
<text x="428.5" y="296.6">Note on rabbeting</text>
<text x="271.4" y="382.7">FRONT VIEW</text>
<text x="272.6" y="392.9">Note on drilling and rabbeting</text>
</g>
<text font-size="5" x="495.2" y="136.9">TYPICAL DETAIL</text>
<g font-size="4.6">
<text x="418.8" y="373.8">N 001</text>
<text x="419" y="380.1">3X86 0</text>
<text x="419" y="386.2">3X86</text>
</g>
<g font-size="4.3">
<text x="87.3" y="51.7">1.438</text>
<text x="122.9" y="66">97.343</text>
<text x="422.1" y="61.5">20.000</text>
<text x="122.9" y="70.7">95.843</text>
<text x="409.3" y="120.5">0.300 rabbet width</text>
<text x="219.4" y="137.6">74.780</text>
<text x="437.2" y="134.4">0.500 drill diameter</text>
<text x="219.4" y="142.3">73.280</text>
<text x="374" y="148.3">0.500</text>
<text x="457.1" y="146.2">0.563 drill depth</text>
<text x="351.1" y="151.8">0.750</text>
<text x="369.7" y="153.4">stile depth</text>
<text x="122.9" y="158.7">68.125</text>
<text x="343.2" y="157">stile thickness</text>
<text x="122.9" y="163.5">66.625</text>
<text x="405.2" y="179.2">1.268</text>
<text x="219.4" y="209.9">52.000</text>
<text x="78.9" y="214.5">104.000</text>
<text x="99.3" y="214.5">101.125</text>
<text x="219.4" y="214.7">50.500</text>
<text x="122.9" y="251.4">38.938</text>
<text x="122.9" y="256.1">37.438</text>
<text x="392" y="272.6">left rabbeting</text>
<text x="425" y="272.2">left rabbeting</text>
<text x="458.8" y="272.6">right rabbeting</text>
<text x="493.8" y="272.2">right rabbeting</text>
<text x="400.9" y="277.7">start</text>
<text x="432" y="277.3">lenght</text>
<text x="469.2" y="277.7">start</text>
<text x="502.3" y="277.3">lenght</text>
<text x="219.5" y="282.1">29.250</text>
<text x="219.5" y="286.9">27.750</text>
<text x="395.5" y="284.3">103.125 in</text>
<text x="429.8" y="284.3">97.949 in</text>
<text x="465.1" y="284.3">77.886 in</text>
<text x="500.1" y="284.3">79.886 in</text>
<text x="122.9" y="342.9">10.095</text>
<text x="125.2" y="347.7">8.595</text>
<text x="219.4" y="353.3">6.845</text>
<text x="219.4" y="358">5.345</text>
<text x="87.3" y="377.3">1.438</text>
<text x="219.4" y="375">0.000</text>
<text x="418.8" y="392.4">0.02 in</text>
<text x="386.7" y="411.6">5.00 in</text>
<text x="431.3" y="411.1">1:8</text>
<text x="516.9" y="411.1">1/1</text>
</g>
<g font-size="3.9">
<text x="371" y="404.5">LD:9.00 in / RD:5.75 in</text>
<text x="420" y="403.6">L:Inswing / R:Outswing</text>
<text x="468.4" y="403.6">L:right-hand hinging / R:left-hand hinging</text>
</g>
<g font-size="3.5">
<text x="495.1" y="142.4">Reference</text>
<text x="495.2" y="147.5">- Only machine if displayed.</text>
<text x="428.7" y="302.1">Only machine if displayed.</text>
<text x="428.7" y="307.2">measured from the bottom edge of the stile panel</text>
<text x="350.8" y="373.6">ORDER NUMBER</text>
<text x="350.8" y="379.9">COMPONENT ID</text>
<text x="350.8" y="386.1">SERIES</text>
<text x="350.8" y="392.2">TOLERANCE</text>
<text x="272.8" y="398.4">Only machine if displayed.</text>
<text x="369.6" y="398.4">CLEARANCE</text>
<text x="430.4" y="397.8">SWING</text>
<text x="494.5" y="397.6">HINGE</text>
<text x="272.8" y="403.5">Solid circles : machine on the front side</text>
<text x="350.8" y="404.5">FLOOR</text>
<text x="272.7" y="408.6">Broken circles: machine on the back side</text>
<text x="350.8" y="410.5">CEILING</text>
<text x="417.5" y="410.9">SCALE</text>
<text x="452.1" y="410.9">WEIGHT</text>
<text x="502.9" y="410.9">SHEET</text>
</g>
</svg>
